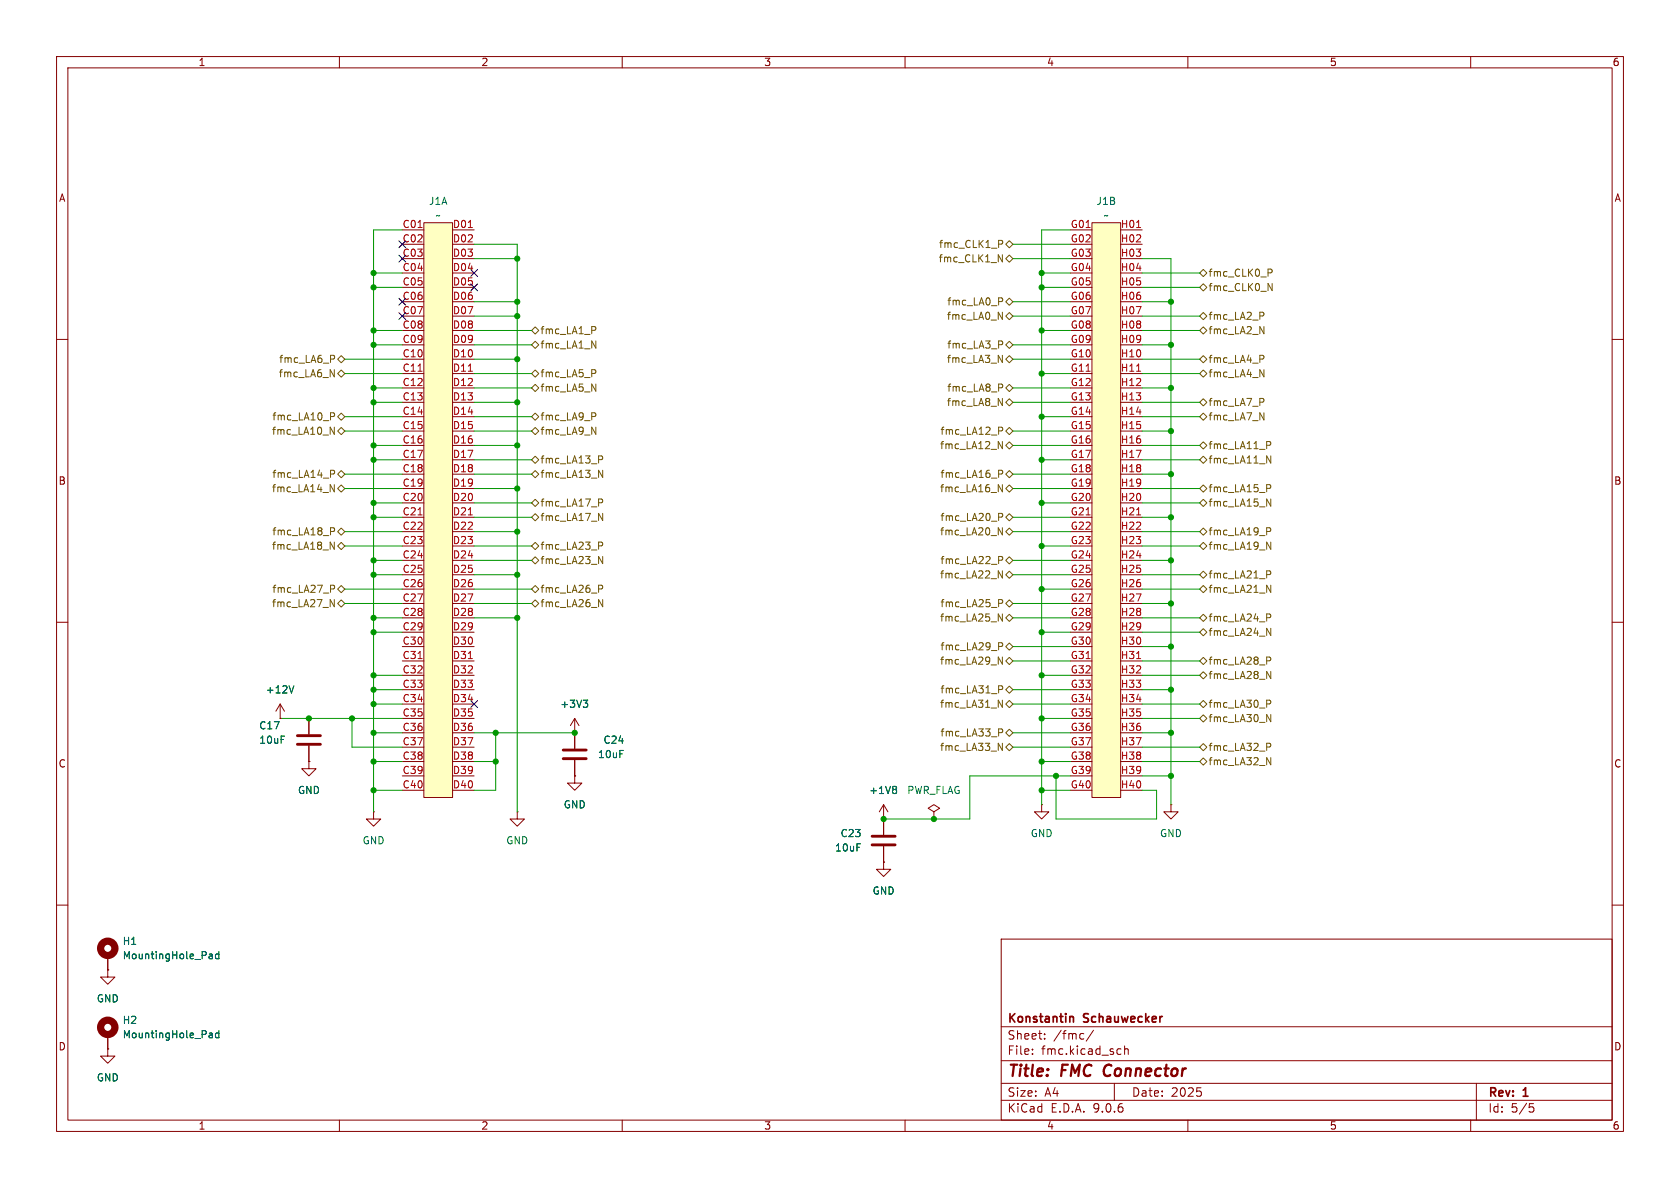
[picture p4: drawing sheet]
<svg xmlns="http://www.w3.org/2000/svg" width="297mm" height="210mm" viewBox="0 0 297 210" stroke-linecap="round" stroke-linejoin="round" font-family="sans-serif">
<g fill="none" stroke="#840000" stroke-width=".18">
<path d="M10 10h277v190h-277zM12 12h273v186h-273zM60 10v2M110 10v2M160 10v2M210 10v2M260 10v2M10 60h2M285 60h2M10 110h2M285 110h2M49.5 127h.1"/>
<path d="M49.5 124.5l-.7 1.2M49.5 124.5l.8 1.2M49.5 124.5v2.5M54.6 134.6v1.3h1.3l-1.3 1.3-1.3-1.3h1.3M54.6 134.6h.1M54.6 127v2.8M54.6 131.8v2.8M156.2 152.4v1.3h1.3l-1.3 1.2-1.3-1.2h1.3M156.2 152.4h.1M156.2 144.8h.1M156.2 142.2l-.8 1.3M156.2 142.2l.8 1.3"/>
<path d="M156.2 142.2v5.4M156.2 149.6v2.8M165.1 143.5l1-.6-1-.7-1 .7 1 .6v1.3M165.1 144.8h.1M184.1 142.2v1.3h1.3l-1.3 1.3-1.2-1.3h1.2M184.1 142.2h.1M207 142.2v1.3h1.3l-1.3 1.3-1.3-1.3h1.3M207 142.2h.1M10 160h2M177 166h108v32h-108zM285 160h2M60 198v2"/>
<path d="M110 198v2M160 198v2M177 194.5h108M177 191.5h108M177 187.5h108M177 181.5h108M182.5 186.3v.1M182.5 185.5v.1M184.7 183.6v.1M184.7 182.8v.1M191.5 182.7l.1 .1M191.6 183.6l-.1 .1"/>
<path d="M193.3 182.1l-1.3 2M197 191.5v3M197.7 185.4l.5 .1M198.2 186.3l-.5 .1M198.8 185.5l.2-.1 .4 .1 .1 .9M198.8 184.9v1.5M210 198v2M211.6 192.3h.7M212.2 192.9l.2 .3-.2 .5M260 198v2M261 191.5v6.5M270.4 195.1h.7"/>
<path d="M270.5 195.7h.4l.3 .3-.2 .5-.5 .1"/>
</g>
<path d="M195.4 188.5a1.27 1.27 0 0 0 0 1.6" fill="none" stroke="#840000" stroke-width=".4"/>
<path d="M189.3 179.7h.3l.2 .2v.8" fill="none" stroke="#840000" stroke-width=".3"/>
<path d="M52.6 130h4M52.6 131.6h4M154.2 147.8h4M154.2 149.4h4" fill="none" stroke="#840000" stroke-width=".51"/>
<path d="M51.9 121.2l-.4 1.3M158.3 139l.2 .3-.2 .3 .2 .2v.2l-.2 .3" fill="none" stroke="#006464" stroke-width=".18"/>
<path d="M74.9 39.4h5.1v101.6h-5.1z" fill="#ffffc2"/>
<g fill="none" stroke="#840000" stroke-width=".18">
<path d="M74.9 39.4h5.1v101.6h-5.1zM71.1 40.6h3.8M71.1 43.2h3.8M71.1 45.7h3.8M71.1 48.3h3.8M71.1 50.8h3.8M71.1 53.3h3.8M71.1 55.9h3.8M71.1 58.4h3.8M80 40.6h3.8M80 43.2h3.8M80 45.7h3.8"/>
<path d="M80 48.3h3.8M80 50.8h3.8M80 53.3h3.8M80 55.9h3.8M80 58.4h3.8M71.1 61h3.8M71.1 63.5h3.8M71.1 66h3.8M71.1 68.6h3.8M71.1 71.1h3.8M71.1 73.7h3.8M71.1 76.2h3.8"/>
<path d="M71.1 78.7h3.8M80 61h3.8M80 63.5h3.8M80 66h3.8M80 68.6h3.8M80 71.1h3.8M80 73.7h3.8M80 76.2h3.8M80 78.7h3.8M71.1 81.3h3.8M71.1 83.8h3.8M71.1 86.4h3.8"/>
<path d="M71.1 88.9h3.8M71.1 91.4h3.8M71.1 94h3.8M71.1 96.5h3.8M71.1 99.1h3.8M80 81.3h3.8M80 83.8h3.8M80 86.4h3.8M80 88.9h3.8M80 91.4h3.8M80 94h3.8M80 96.5h3.8"/>
<path d="M80 99.1h3.8M71.1 101.6h3.8M71.1 104.1h3.8M71.1 106.7h3.8M71.1 109.2h3.8M71.1 111.8h3.8M71.1 114.3h3.8M71.1 116.8h3.8M71.1 119.4h3.8M80 101.6h3.8M80 104.1h3.8M80 106.7h3.8"/>
<path d="M80 109.2h3.8M80 111.8h3.8M80 114.3h3.8M80 116.8h3.8M80 119.4h3.8M71.1 121.9h3.8M71.1 124.5h3.8M71.1 127h3.8M71.1 129.5h3.8M71.1 132.1h3.8M71.1 134.6h3.8M71.1 137.2h3.8"/>
<path d="M71.1 139.7h3.8M80 121.9h3.8M80 124.5h3.8M80 127h3.8M80 129.5h3.8M80 132.1h3.8M80 134.6h3.8M80 137.2h3.8M80 139.7h3.8M101.6 129.5h.1M101.6 137.2v1.2h1.3l-1.3 1.3-1.3-1.3h1.3M101.6 137.2h.1"/>
<path d="M101.6 127v5.3M101.6 134.4v2.8M101.6 127l-.8 1.3M101.6 127l.8 1.3M66 143.5v1.3h1.3l-1.3 1.3-1.2-1.3h1.2M66 143.5h.1M91.4 143.5v1.3h1.3l-1.3 1.3-1.2-1.3h1.2M91.4 143.5h.1M19 171.5v1.2h1.3l-1.3 1.3-1.2-1.3h1.2M19 171.5h.1M19 168.9v2.6M19 185.4v1.3h1.3l-1.3 1.3-1.2-1.3h1.2"/>
<path d="M19 185.4h.1M19 182.9v2.5"/>
</g>
<path d="M73.9 40.2h.7M82.8 40.2h.7M73.9 65.6h.7M82.8 65.6h.7M73.9 91h.7M82.8 91h.7M73.9 116.4h.7M82.8 116.4h.7" fill="none" stroke="#a90000" stroke-width=".18"/>
<path d="M99.6 132.6h4M99.6 134.1h4" fill="none" stroke="#840000" stroke-width=".51"/>
<path d="M103.1 123.8h.8l-.4 .5M103.7 124.3l.2 .2v.3l-.2 .2M37.1 168.6h.3l.1 .2v.7M37.5 169.4l-.4 .1M37.5 168.9l-.4 .1M38.7 168.7l-.4-.1-.2 .3 .1 .5h.5M38.7 168.2v1.3M37.1 182.6h.3l.1 .2v.7M37.5 183.4l-.4 .1M37.5 182.9l-.4 .1M38.7 182.2v1.3M38.7 182.7l-.4-.1-.2 .3 .1 .5h.5" fill="none" stroke="#006464" stroke-width=".18"/>
<g fill="none" stroke="#840000" stroke-width="1.3">
<circle cx="19" cy="167.6" r="1.27"/>
<circle cx="19" cy="181.6" r="1.27"/>
</g>
<path d="M193 39.4h5.1v101.6h-5.1z" fill="#ffffc2"/>
<g fill="none" stroke="#840000" stroke-width=".18">
<path d="M193 39.4h5.1v101.6h-5.1zM189.2 40.6h3.8M189.2 43.2h3.8M189.2 45.7h3.8M189.2 48.3h3.8M189.2 50.8h3.8M189.2 53.3h3.8M189.2 55.9h3.8M189.2 58.4h3.8M198.1 40.6h3.8M198.1 43.2h3.8M198.1 45.7h3.8"/>
<path d="M198.1 48.3h3.8M198.1 50.8h3.8M198.1 53.3h3.8M198.1 55.9h3.8M198.1 58.4h3.8M189.2 61h3.8M189.2 63.5h3.8M189.2 66h3.8M189.2 68.6h3.8M189.2 71.1h3.8M189.2 73.7h3.8M189.2 76.2h3.8"/>
<path d="M189.2 78.7h3.8M198.1 61h3.8M198.1 63.5h3.8M198.1 66h3.8M198.1 68.6h3.8M198.1 71.1h3.8M198.1 73.7h3.8M198.1 76.2h3.8M198.1 78.7h3.8M189.2 81.3h3.8M189.2 83.8h3.8M189.2 86.4h3.8"/>
<path d="M189.2 88.9h3.8M189.2 91.4h3.8M189.2 94h3.8M189.2 96.5h3.8M189.2 99.1h3.8M198.1 81.3h3.8M198.1 83.8h3.8M198.1 86.4h3.8M198.1 88.9h3.8M198.1 91.4h3.8M198.1 94h3.8M198.1 96.5h3.8"/>
<path d="M198.1 99.1h3.8M189.2 101.6h3.8M189.2 104.1h3.8M189.2 106.7h3.8M189.2 109.2h3.8M189.2 111.8h3.8M189.2 114.3h3.8M189.2 116.8h3.8M189.2 119.4h3.8M198.1 101.6h3.8M198.1 104.1h3.8M198.1 106.7h3.8"/>
<path d="M198.1 109.2h3.8M198.1 111.8h3.8M198.1 114.3h3.8M198.1 116.8h3.8M198.1 119.4h3.8M49.5 127h.1M54.6 134.6h.1M54.6 127v2.8M54.6 131.8v2.8M101.6 129.5h.1M101.6 137.2h.1M101.6 129.5v2.8"/>
<path d="M101.6 134.4v2.8M189.2 121.9h3.8M189.2 124.5h3.8M189.2 127h3.8M189.2 129.5h3.8M189.2 132.1h3.8M189.2 134.6h3.8M189.2 137.2h3.8M189.2 139.7h3.8M198.1 121.9h3.8M198.1 124.5h3.8M198.1 127h3.8"/>
<path d="M198.1 129.5h3.8M198.1 132.1h3.8M198.1 134.6h3.8M198.1 137.2h3.8M198.1 139.7h3.8M156.2 144.8h.1M156.2 152.4h.1M156.2 144.8v2.8M156.2 149.6v2.8M19 171.5h.1M19 168.9v2.6M19 185.4h.1"/>
<path d="M19 182.9v2.5"/>
</g>
<path d="M200.9 40.2h.8M200.9 65.6h.8M200.9 91h.8M200.9 116.4h.8" fill="none" stroke="#a90000" stroke-width=".18"/>
<g fill="none" stroke="#725600" stroke-width=".18">
<path d="M94 58.4l.6-.6 .6 .6-.6 .7zM105.1 57.7l.2 .3v.3l-.2 .1M176.5 45l.7 1.3v-1.3M176.5 55.2l.7 1.3v-1.3M176.5 42.5h.5l.3 .2-.2 .4-.6 .1M177 52.6l.3 .3-.1 .3-.2 .1M177.8 55.9l.6-.7 .7 .7-.7 .6zM177.8 53.3l.6-.6 .7 .6-.7 .7zM177.8 45.7l.6-.6 .7 .6-.7 .7zM177.8 43.2l.6-.7 .7 .7-.7 .6zM212.1 48.3l.6-.7 .7 .7-.7 .6zM212.1 55.9l.6-.7 .7 .7-.7 .6z"/>
<path d="M212.1 50.8l.6-.6 .7 .6-.7 .6zM212.1 58.4l.6-.6 .7 .6-.7 .7zM222.7 57.7l.7 1.3v-1.3M223.2 55.2l.2 .2v.3l-.2 .2M224.2 47.6h.5l.2 .2-.1 .4h-.6M224.2 50.1l.7 1.3v-1.3M58.4 65.3l.7 1.3v-1.3M58.4 75.5l.7 1.3v-1.3M58.4 73h.5l.3 .2-.2 .4h-.6M58.9 62.8l.3 .3-.1 .3-.2 .1M59.7 73.7l.6-.7 .7 .7-.7 .6zM59.7 66l.6-.6 .7 .6-.7 .7z"/>
<path d="M59.7 76.2l.6-.6 .7 .6-.7 .6zM60.3 62.9l.7 .6-.7 .6-.6-.6zM94 68.6l.6-.7 .6 .7-.6 .6zM94 61l.6-.7 .6 .7-.6 .6zM94 73.7l.6-.7 .6 .7-.6 .6zM94 76.2l.6-.6 .6 .6-.6 .6zM94 66l.6-.6 .6 .6-.6 .7zM104.6 67.9l.7 1.3v-1.3M104.6 60.3l.7 1.2v-1.2M104.6 75.5l.7 1.3v-1.3M105.1 65.3l.2 .3v.3l-.2 .1M105.1 73l.2 .2v.3l-.2 .1"/>
<path d="M176.5 62.8l.7 1.3v-1.3M176.5 70.4l.7 1.3v-1.3M176.5 78l.7 1.3v-1.3M176.5 75.5h.5l.3 .3-.2 .3-.6 .1M177 60.3l.3 .2-.1 .3-.2 .1M177 67.9l.3 .2-.1 .3-.2 .2M177.8 63.5l.6-.6 .7 .6-.7 .6zM177.8 61l.6-.7 .7 .7-.7 .6zM177.8 71.1l.6-.6 .7 .6-.7 .7zM177.8 76.2l.6-.6 .7 .6-.7 .6zM177.8 78.7l.6-.6 .7 .6-.7 .7zM177.8 68.6l.6-.7 .7 .7-.7 .6z"/>
<path d="M212.1 71.1l.6-.6 .7 .6-.7 .7zM212.1 78.7l.6-.6 .7 .6-.7 .7zM212.1 73.7l.6-.7 .7 .7-.7 .6zM212.1 63.5l.6-.6 .7 .6-.7 .6zM212.1 66l.6-.6 .7 .6-.7 .7zM222.7 65.3l.7 1.3v-1.3M222.7 73l.7 1.2v-1.2M223.2 70.4l.2 .3v.3l-.2 .1M223.2 62.8l.2 .3v.3l-.2 .1M223.9 78h.5l.3 .3-.2 .4h-.6M58.4 85.7l.7 1.2v-1.2M58.4 95.8l.7 1.3v-1.3"/>
<path d="M58.4 93.3h.5l.3 .2-.2 .4-.6 .1M58.4 83.1h.5l.3 .3-.2 .3-.6 .1M59.7 96.5l.6-.6 .7 .6-.7 .7zM59.7 86.4l.6-.7 .7 .7-.7 .6zM59.7 94l.6-.7 .7 .7-.7 .6zM59.7 83.8l.6-.6 .7 .6-.7 .7zM94 96.5l.6-.6 .6 .6-.6 .7zM94 91.4l.6-.6 .6 .6-.6 .7zM94 99.1l.6-.7 .6 .7-.6 .6zM94 83.8l.6-.6 .6 .6-.6 .7zM94 81.3l.6-.7 .6 .7-.6 .6zM94.6 88.3l.6 .6-.6 .6-.6-.6z"/>
<path d="M105.8 80.6h.5l.2 .2-.1 .4-.6 .1M105.8 83.1l.7 1.3v-1.3M105.8 88.2h.5l.2 .3-.1 .3-.6 .1M105.8 90.7l.7 1.3v-1.3M105.8 95.8h.5l.2 .3-.1 .3-.6 .1M105.8 98.4l.7 1.2v-1.2M176.5 85.7l.7 1.2v-1.2M176.5 93.3l.7 1.3v-1.3M176.5 90.7h.5l.3 .3-.2 .4h-.6M176.5 83.1h.5l.3 .3-.2 .3-.6 .1M176.5 98.4h.5l.3 .2-.2 .4h-.6M177.8 91.4l.6-.6 .7 .6-.7 .7z"/>
<path d="M177.8 86.4l.6-.7 .7 .7-.7 .6zM177.8 83.8l.6-.6 .7 .6-.7 .7zM177.8 99.1l.6-.7 .7 .7-.7 .6zM177.8 94l.6-.7 .7 .7-.7 .6zM212.1 81.3l.6-.7 .7 .7-.7 .6zM212.1 94l.6-.7 .7 .7-.7 .6zM212.1 96.5l.6-.6 .7 .6-.7 .7zM212.1 86.4l.6-.7 .7 .7-.7 .6zM212.7 88.3l.7 .6-.7 .6-.6-.6zM223.9 88.2l.8 1.3v-1.3M223.9 80.6l.8 1.3v-1.3M223.9 85.7h.5l.3 .2-.2 .4h-.6"/>
<path d="M223.9 93.3h.5l.3 .2-.2 .4-.6 .1M223.9 95.8l.8 1.3v-1.3M58.4 106l.7 1.3v-1.3M58.4 103.4h.5l.3 .3-.2 .4h-.6M59.7 104.1l.6-.6 .7 .6-.7 .7zM59.7 106.7l.6-.7 .7 .7-.7 .6zM94 106.7l.6-.7 .6 .7-.6 .6zM94 104.1l.6-.6 .6 .6-.6 .7zM105.8 106l.7 1.3v-1.3M105.8 103.4h.5l.2 .3-.1 .4h-.6M176.5 100.9l.7 1.3v-1.3M176.5 108.5l.7 1.3v-1.3"/>
<path d="M176.5 116.1l.7 1.3v-1.3M176.5 106h.5l.3 .2-.2 .4-.6 .1M176.5 113.6h.5l.3 .3-.2 .3-.6 .1M177.8 101.6l.6-.6 .7 .6-.7 .6zM177.8 106.7l.6-.7 .7 .7-.7 .6zM177.8 109.2l.6-.6 .7 .6-.7 .7zM177.8 116.8l.6-.6 .7 .6-.7 .7zM177.8 114.3l.6-.6 .7 .6-.7 .6zM212.1 116.8l.6-.6 .7 .6-.7 .7zM212.1 119.4l.6-.7 .7 .7-.7 .6zM212.1 104.1l.6-.6 .7 .6-.7 .7zM212.1 101.6l.6-.6 .7 .6-.7 .6z"/>
<path d="M212.1 109.2l.6-.6 .7 .6-.7 .7zM212.7 111.1l.7 .7-.7 .6-.6-.6zM223.9 100.9h.5l.3 .3-.2 .3-.6 .1M223.9 103.4l.8 1.3v-1.3M223.9 108.5h.5l.3 .3-.2 .3-.6 .1M223.9 111.1l.8 1.2v-1.2M223.9 116.1h.5l.3 .3-.2 .4h-.6M223.9 118.7l.8 1.3v-1.3M176.5 123.8l.7 1.2v-1.2M176.5 131.4l.7 1.3v-1.3M176.5 121.2h.5l.3 .3-.2 .3-.6 .1M176.5 128.8h.5l.3 .3-.2 .4h-.6"/>
<path d="M177.8 132.1l.6-.7 .7 .7-.7 .6zM177.8 121.9l.6-.6 .7 .6-.7 .7zM177.8 124.5l.6-.7 .7 .7-.7 .6zM177.8 129.5l.6-.6 .7 .6-.7 .7zM212.1 127l.6-.6 .7 .6-.7 .6zM212.1 124.5l.6-.7 .7 .7-.7 .6zM212.1 134.6l.6-.6 .7 .6-.7 .7zM212.1 132.1l.6-.7 .7 .7-.7 .6zM223.9 123.8h.5l.3 .2-.2 .4h-.6M223.9 126.3l.8 1.3v-1.3M223.9 131.4h.5l.3 .2-.2 .4-.6 .1M223.9 133.9l.8 1.3v-1.3"/>
</g>
<g fill="none" stroke="#009600" stroke-width=".18">
<path d="M66 58.4h5.1M66 50.8h5.1M66 48.3h5.1M71.1 40.6h-5.1v102.9M83.8 43.2h7.6v100.3M83.8 58.4h10.2M83.8 55.9h7.6M83.8 53.3h7.6M83.8 45.7h7.6M179.1 55.9h10.1M179.1 53.3h10.1M179.1 45.7h10.1"/>
<path d="M179.1 43.2h10.1M184.1 58.4h5.1M184.1 50.8h5.1M184.1 48.3h5.1M189.2 40.6h-5.1v101.6M201.9 58.4h10.2M201.9 50.8h10.2M201.9 55.9h10.2M201.9 53.3h5.1M201.9 45.7h5.1v96.5M201.9 48.3h10.2M61 66h10.1"/>
<path d="M61 76.2h10.1M61 63.5h10.1M61 73.7h10.1M66 68.6h5.1M66 61h5.1M66 71.1h5.1M66 78.7h5.1M83.8 66h10.2M83.8 68.6h10.2M83.8 76.2h10.2M83.8 61h10.2M83.8 63.5h7.6"/>
<path d="M83.8 73.7h10.2M83.8 71.1h7.6M83.8 78.7h7.6M179.1 68.6h10.1M179.1 76.2h10.1M179.1 61h10.1M179.1 63.5h10.1M179.1 71.1h10.1M179.1 78.7h10.1M184.1 66h5.1M184.1 73.7h5.1M201.9 66h10.2"/>
<path d="M201.9 68.6h5.1M201.9 76.2h5.1M201.9 61h5.1M201.9 63.5h10.2M201.9 73.7h10.2M201.9 71.1h10.2M201.9 78.7h10.2M61 86.4h10.1M61 96.5h10.1M61 94h10.1M61 83.8h10.1M66 81.3h5.1"/>
<path d="M66 99.1h5.1M66 91.4h5.1M66 88.9h5.1M83.8 86.4h7.6M83.8 81.3h10.2M83.8 99.1h10.2M83.8 91.4h10.2M83.8 96.5h10.2M83.8 88.9h10.2M83.8 94h7.6M83.8 83.8h10.2M179.1 86.4h10.1"/>
<path d="M179.1 99.1h10.1M179.1 91.4h10.1M179.1 94h10.1M179.1 83.8h10.1M184.1 81.3h5.1M184.1 96.5h5.1M184.1 88.9h5.1M201.9 86.4h10.2M201.9 81.3h10.2M201.9 99.1h5.1M201.9 91.4h5.1M201.9 96.5h10.2"/>
<path d="M201.9 88.9h10.2M201.9 94h10.2M201.9 83.8h5.1M61 106.7h10.1M61 104.1h10.1M66 101.6h5.1M66 109.2h5.1M66 111.8h5.1M66 119.4h5.1M83.8 101.6h7.6M83.8 106.7h10.2M83.8 104.1h10.2"/>
<path d="M83.8 109.2h7.6M179.1 101.6h10.1M179.1 106.7h10.1M179.1 109.2h10.1M179.1 114.3h10.1M179.1 116.8h10.1M184.1 104.1h5.1M184.1 111.8h5.1M184.1 119.4h5.1M201.9 101.6h10.2M201.9 106.7h5.1M201.9 104.1h10.2"/>
<path d="M201.9 109.2h10.2M201.9 111.8h10.2M201.9 119.4h10.2M201.9 114.3h5.1M201.9 116.8h10.2M49.5 127h21.6M62.2 127v5.1h8.9M66 124.5h5.1M66 134.6h5.1M66 139.7h5.1M66 129.5h5.1M66 121.9h5.1"/>
<path d="M83.8 134.6h3.8M83.8 129.5h17.8M87.6 129.5v10.2h-3.8M179.1 124.5h10.1M179.1 129.5h10.1M179.1 132.1h10.1M179.1 121.9h10.1M184.1 134.6h5.1M184.1 139.7h5.1M184.1 127h5.1M186.7 137.2v7.6h17.8v-5.1h-2.6M189.2 137.2h-17.8v7.6h-15.2"/>
<path d="M201.9 124.5h10.2M201.9 134.6h10.2M201.9 129.5h5.1M201.9 127h10.2M201.9 132.1h10.2M201.9 121.9h5.1M201.9 137.2h5.1"/>
</g>
<g fill="none" stroke="#000084" stroke-width=".18">
<path d="M70.5 45.1l1.2 1.2M70.5 42.6l1.2 1.2M70.5 52.7l1.2 1.2M70.5 55.3l1.2 1.2M71.7 45.1l-1.2 1.2M71.7 42.6l-1.2 1.2M71.7 52.7l-1.2 1.2M71.7 55.3l-1.2 1.2M83.2 50.2l1.2 1.2M83.2 47.7l1.2 1.2M84.4 50.2l-1.2 1.2M84.4 47.7l-1.2 1.2"/>
<path d="M83.2 123.9l1.2 1.2M84.4 123.9l-1.2 1.2"/>
</g>
<g fill="none" stroke="#006464" stroke-width=".18">
<path d="M51.9 121.2l-.4 1.3M103.1 123.8h.8l-.4 .5M103.7 124.3l.2 .2v.3l-.2 .2M158.3 139l.2 .3-.2 .3 .2 .2v.2l-.2 .3M37.1 168.6h.3l.1 .2v.7M37.5 169.4l-.4 .1M37.5 168.9l-.4 .1M38.7 168.7l-.4-.1-.2 .3 .1 .5h.5M38.7 168.2v1.3M37.1 182.6h.3l.1 .2v.7M37.5 183.4l-.4 .1M37.5 182.9l-.4 .1"/>
<path d="M38.7 182.2v1.3M38.7 182.7l-.4-.1-.2 .3 .1 .5h.5"/>
</g>
<g fill="#009600" stroke="#009600" stroke-width=".18">
<circle cx="184.1" cy="139.7" r=".46"/>
<circle cx="184.1" cy="134.6" r=".46"/>
<circle cx="184.1" cy="127" r=".46"/>
<circle cx="184.1" cy="119.4" r=".46"/>
<circle cx="186.7" cy="137.2" r=".46"/>
<circle cx="184.1" cy="96.5" r=".46"/>
<circle cx="184.1" cy="88.9" r=".46"/>
<circle cx="207" cy="106.7" r=".46"/>
<circle cx="207" cy="114.3" r=".46"/>
<circle cx="207" cy="99.1" r=".46"/>
<circle cx="184.1" cy="111.8" r=".46"/>
<circle cx="207" cy="91.4" r=".46"/>
<circle cx="184.1" cy="66" r=".46"/>
<circle cx="184.1" cy="104.1" r=".46"/>
<circle cx="156.2" cy="144.8" r=".46"/>
<circle cx="165.1" cy="144.8" r=".46"/>
<circle cx="91.4" cy="101.6" r=".46"/>
<circle cx="91.4" cy="86.4" r=".46"/>
<circle cx="91.4" cy="109.2" r=".46"/>
<circle cx="91.4" cy="71.1" r=".46"/>
<circle cx="91.4" cy="78.7" r=".46"/>
<circle cx="207" cy="83.8" r=".46"/>
<circle cx="184.1" cy="81.3" r=".46"/>
<circle cx="207" cy="121.9" r=".46"/>
<circle cx="207" cy="137.2" r=".46"/>
<circle cx="207" cy="129.5" r=".46"/>
<circle cx="184.1" cy="58.4" r=".46"/>
<circle cx="184.1" cy="73.7" r=".46"/>
<circle cx="207" cy="68.6" r=".46"/>
<circle cx="207" cy="76.2" r=".46"/>
<circle cx="207" cy="53.3" r=".46"/>
<circle cx="207" cy="61" r=".46"/>
<circle cx="184.1" cy="48.3" r=".46"/>
<circle cx="184.1" cy="50.8" r=".46"/>
<circle cx="87.6" cy="129.5" r=".46"/>
<circle cx="101.6" cy="129.5" r=".46"/>
<circle cx="66" cy="134.6" r=".46"/>
<circle cx="66" cy="139.7" r=".46"/>
<circle cx="91.4" cy="94" r=".46"/>
<circle cx="87.6" cy="134.6" r=".46"/>
<circle cx="66" cy="99.1" r=".46"/>
<circle cx="66" cy="88.9" r=".46"/>
<circle cx="66" cy="91.4" r=".46"/>
<circle cx="66" cy="81.3" r=".46"/>
<circle cx="66" cy="78.7" r=".46"/>
<circle cx="91.4" cy="55.9" r=".46"/>
<circle cx="91.4" cy="53.3" r=".46"/>
<circle cx="91.4" cy="45.7" r=".46"/>
<circle cx="66" cy="48.3" r=".46"/>
<circle cx="91.4" cy="63.5" r=".46"/>
<circle cx="66" cy="101.6" r=".46"/>
<circle cx="66" cy="119.4" r=".46"/>
<circle cx="66" cy="111.8" r=".46"/>
<circle cx="66" cy="109.2" r=".46"/>
<circle cx="62.2" cy="127" r=".46"/>
<circle cx="66" cy="124.5" r=".46"/>
<circle cx="66" cy="121.9" r=".46"/>
<circle cx="66" cy="129.5" r=".46"/>
<circle cx="54.6" cy="127" r=".46"/>
<circle cx="66" cy="50.8" r=".46"/>
<circle cx="66" cy="58.4" r=".46"/>
<circle cx="66" cy="68.6" r=".46"/>
<circle cx="66" cy="61" r=".46"/>
<circle cx="66" cy="71.1" r=".46"/>
</g>
<g font-size="2.8" fill="#840000">
<text x="178" y="190.9">Title:</text>
<text x="187.7" y="190.9">FMC</text>
<text x="196" y="190.9">Connector</text>
</g>
<g font-size="2.1" fill="#840000">
<text x="178" y="184">Sheet:</text>
<text x="178" y="181.2">Konstantin</text>
<text x="186.2" y="184">/fmc/</text>
<text x="191.7" y="181.2">Schauwecker</text>
<text x="178" y="186.7">File:</text>
<text x="184.1" y="186.7">fmc.kicad_sch</text>
<text x="178" y="196.9">KiCad</text>
<text x="178" y="194.1">Size:</text>
<text x="184.7" y="194.1">A4</text>
<text x="185.7" y="196.9">E.D.A.</text>
<text x="193.3" y="196.9">9.0.6</text>
<text x="200" y="194.1">Date:</text>
<text x="207" y="194.1">2025</text>
<text x="263" y="194.3">Rev:</text>
<text x="263" y="196.9">Id:</text>
<text x="267.1" y="196.9">5/5</text>
<text x="269.4" y="194.3">1</text>
</g>
<g font-size="1.8" fill="#840000">
<text x="35" y="11.9">1</text>
<text x="85" y="11.9">2</text>
<text x="135" y="11.9">3</text>
<text x="185" y="11.9">4</text>
<text x="235" y="11.9">5</text>
<text x="285" y="11.9">6</text>
<text x="10.3" y="35.9">A</text>
<text x="285.3" y="35.9">A</text>
<text x="10.3" y="85.9">B</text>
<text x="285.3" y="85.9">B</text>
<text x="10.3" y="135.9">C</text>
<text x="285.3" y="135.9">C</text>
<text x="10.3" y="185.9">D</text>
<text x="285.3" y="185.9">D</text>
<text x="35" y="199.9">1</text>
<text x="85" y="199.9">2</text>
<text x="135" y="199.9">3</text>
<text x="185" y="199.9">4</text>
<text x="235" y="199.9">5</text>
<text x="285" y="199.9">6</text>
</g>
<g font-size="1.8" fill="#a90000">
<text x="71.1" y="40.4">C01</text>
<text x="80" y="40.4">D01</text>
<text x="189.2" y="40.4">G01</text>
<text x="198" y="40.4">H01</text>
<text x="71.1" y="42.9">C02</text>
<text x="71.1" y="45.5">C03</text>
<text x="80" y="42.9">D02</text>
<text x="80" y="45.5">D03</text>
<text x="189.2" y="42.9">G02</text>
<text x="189.2" y="45.5">G03</text>
<text x="198" y="42.9">H02</text>
<text x="198" y="45.5">H03</text>
<text x="71.1" y="48">C04</text>
<text x="71.1" y="50.5">C05</text>
<text x="71.1" y="53.1">C06</text>
<text x="80" y="48">D04</text>
<text x="80" y="50.5">D05</text>
<text x="80" y="53.1">D06</text>
<text x="189.2" y="48">G04</text>
<text x="189.2" y="50.5">G05</text>
<text x="189.2" y="53.1">G06</text>
<text x="198" y="48">H04</text>
<text x="198" y="50.5">H05</text>
<text x="198" y="53.1">H06</text>
<text x="71.1" y="55.6">C07</text>
<text x="71.1" y="58.2">C08</text>
<text x="80" y="55.6">D07</text>
<text x="80" y="58.2">D08</text>
<text x="189.2" y="55.6">G07</text>
<text x="189.2" y="58.2">G08</text>
<text x="198" y="55.6">H07</text>
<text x="198" y="58.2">H08</text>
<text x="71.1" y="60.7">C09</text>
<text x="71.1" y="63.2">C10</text>
<text x="71.1" y="65.8">C11</text>
<text x="80" y="60.7">D09</text>
<text x="80" y="63.2">D10</text>
<text x="80" y="65.8">D11</text>
<text x="189.2" y="60.7">G09</text>
<text x="189.2" y="63.2">G10</text>
<text x="189.2" y="65.8">G11</text>
<text x="198" y="60.7">H09</text>
<text x="198" y="63.2">H10</text>
<text x="198" y="65.8">H11</text>
<text x="71.1" y="68.3">C12</text>
<text x="71.1" y="70.9">C13</text>
<text x="80" y="68.3">D12</text>
<text x="80" y="70.9">D13</text>
<text x="189.2" y="68.3">G12</text>
<text x="189.2" y="70.9">G13</text>
<text x="198" y="68.3">H12</text>
<text x="198" y="70.9">H13</text>
<text x="71.1" y="73.4">C14</text>
<text x="71.1" y="75.9">C15</text>
<text x="80" y="73.4">D14</text>
<text x="80" y="75.9">D15</text>
<text x="189.2" y="73.4">G14</text>
<text x="189.2" y="75.9">G15</text>
<text x="198" y="73.4">H14</text>
<text x="198" y="75.9">H15</text>
<text x="71.1" y="78.5">C16</text>
<text x="71.1" y="81">C17</text>
<text x="71.1" y="83.6">C18</text>
<text x="80" y="78.5">D16</text>
<text x="80" y="81">D17</text>
<text x="80" y="83.6">D18</text>
<text x="189.2" y="78.5">G16</text>
<text x="189.2" y="81">G17</text>
<text x="189.2" y="83.6">G18</text>
<text x="198" y="78.5">H16</text>
<text x="198" y="81">H17</text>
<text x="198" y="83.6">H18</text>
<text x="71.1" y="86.1">C19</text>
<text x="71.1" y="88.6">C20</text>
<text x="80" y="86.1">D19</text>
<text x="80" y="88.6">D20</text>
<text x="189.2" y="86.1">G19</text>
<text x="189.2" y="88.6">G20</text>
<text x="198" y="86.1">H19</text>
<text x="198" y="88.6">H20</text>
<text x="71.1" y="91.2">C21</text>
<text x="71.1" y="93.7">C22</text>
<text x="80" y="91.2">D21</text>
<text x="80" y="93.7">D22</text>
<text x="189.2" y="91.2">G21</text>
<text x="189.2" y="93.7">G22</text>
<text x="198" y="91.2">H21</text>
<text x="198" y="93.7">H22</text>
<text x="71.1" y="96.3">C23</text>
<text x="71.1" y="98.8">C24</text>
<text x="71.1" y="101.3">C25</text>
<text x="80" y="96.3">D23</text>
<text x="80" y="98.8">D24</text>
<text x="80" y="101.3">D25</text>
<text x="189.2" y="96.3">G23</text>
<text x="189.2" y="98.8">G24</text>
<text x="189.2" y="101.3">G25</text>
<text x="198" y="96.3">H23</text>
<text x="198" y="98.8">H24</text>
<text x="198" y="101.3">H25</text>
<text x="71.1" y="103.9">C26</text>
<text x="71.1" y="106.4">C27</text>
<text x="80" y="103.9">D26</text>
<text x="80" y="106.4">D27</text>
<text x="189.2" y="103.9">G26</text>
<text x="189.2" y="106.4">G27</text>
<text x="198" y="103.9">H26</text>
<text x="198" y="106.4">H27</text>
<text x="71.1" y="109">C28</text>
<text x="71.1" y="111.5">C29</text>
<text x="80" y="109">D28</text>
<text x="80" y="111.5">D29</text>
<text x="189.2" y="109">G28</text>
<text x="189.2" y="111.5">G29</text>
<text x="198" y="109">H28</text>
<text x="198" y="111.5">H29</text>
<text x="71.1" y="114">C30</text>
<text x="71.1" y="116.6">C31</text>
<text x="71.1" y="119.1">C32</text>
<text x="80" y="114">D30</text>
<text x="80" y="116.6">D31</text>
<text x="80" y="119.1">D32</text>
<text x="189.2" y="114">G30</text>
<text x="189.2" y="116.6">G31</text>
<text x="189.2" y="119.1">G32</text>
<text x="198" y="114">H30</text>
<text x="198" y="116.6">H31</text>
<text x="198" y="119.1">H32</text>
<text x="71.1" y="121.7">C33</text>
<text x="71.1" y="124.2">C34</text>
<text x="80" y="121.7">D33</text>
<text x="80" y="124.2">D34</text>
<text x="189.2" y="121.7">G33</text>
<text x="189.2" y="124.2">G34</text>
<text x="198" y="121.7">H33</text>
<text x="198" y="124.2">H34</text>
<text x="71.1" y="126.7">C35</text>
<text x="71.1" y="129.3">C36</text>
<text x="71.1" y="131.8">C37</text>
<text x="80" y="126.7">D35</text>
<text x="80" y="129.3">D36</text>
<text x="80" y="131.8">D37</text>
<text x="189.2" y="126.7">G35</text>
<text x="189.2" y="129.3">G36</text>
<text x="189.2" y="131.8">G37</text>
<text x="198" y="126.7">H35</text>
<text x="198" y="129.3">H36</text>
<text x="198" y="131.8">H37</text>
<text x="71.1" y="134.4">C38</text>
<text x="71.1" y="136.9">C39</text>
<text x="80" y="134.4">D38</text>
<text x="80" y="136.9">D39</text>
<text x="189.2" y="134.4">G38</text>
<text x="189.2" y="136.9">G39</text>
<text x="198" y="134.4">H38</text>
<text x="198" y="136.9">H39</text>
<text x="71.1" y="139.4">C40</text>
<text x="80" y="139.4">D40</text>
<text x="189.2" y="139.4">G40</text>
<text x="198" y="139.4">H40</text>
</g>
<g font-size="1.8" fill="#006464">
<text x="75.7" y="36.4">J1A</text>
<text x="76.9" y="39">~</text>
<text x="193.8" y="36.4">J1B</text>
<text x="195" y="39">~</text>
<text x="46.9" y="122.8">+12V</text>
<text x="99" y="125.3">+3V3</text>
<text x="45.7" y="129.1">C17</text>
<text x="45.7" y="131.7">10uF</text>
<text x="106.6" y="131.7">C24</text>
<text x="105.6" y="134.2">10uF</text>
<text x="52.6" y="140.6">GND</text>
<text x="99.6" y="143.1">GND</text>
<text x="153.6" y="140.6">+1V8</text>
<text x="160.3" y="140.6">PWR_FLAG</text>
<text x="64" y="149.5">GND</text>
<text x="89.4" y="149.5">GND</text>
<text x="148.5" y="148.2">C23</text>
<text x="182.1" y="148.2">GND</text>
<text x="205" y="148.2">GND</text>
<text x="147.5" y="150.7">10uF</text>
<text x="154.2" y="158.3">GND</text>
<text x="21.6" y="167.2">H1</text>
<text x="21.6" y="169.8">MountingHole_Pad</text>
<text x="17" y="177.4">GND</text>
<text x="21.6" y="181.2">H2</text>
<text x="21.6" y="183.7">MountingHole_Pad</text>
<text x="17" y="191.4">GND</text>
</g>
<g font-size="1.8" fill="#725600">
<text x="165.9" y="46.6">fmc_CLK1_N</text>
<text x="165.9" y="44">fmc_CLK1_P</text>
<text x="213.6" y="49.1">fmc_CLK0_P</text>
<text x="213.6" y="51.7">fmc_CLK0_N</text>
<text x="95.4" y="59.3">fmc_LA1_P</text>
<text x="167.3" y="56.7">fmc_LA0_N</text>
<text x="167.4" y="54.2">fmc_LA0_P</text>
<text x="213.6" y="56.7">fmc_LA2_P</text>
<text x="213.6" y="59.3">fmc_LA2_N</text>
<text x="49.3" y="64.4">fmc_LA6_P</text>
<text x="95.4" y="61.8">fmc_LA1_N</text>
<text x="167.3" y="64.4">fmc_LA3_N</text>
<text x="167.4" y="61.8">fmc_LA3_P</text>
<text x="213.6" y="64.4">fmc_LA4_P</text>
<text x="49.2" y="66.9">fmc_LA6_N</text>
<text x="95.4" y="69.4">fmc_LA5_N</text>
<text x="95.4" y="66.9">fmc_LA5_P</text>
<text x="167.3" y="72">fmc_LA8_N</text>
<text x="167.4" y="69.4">fmc_LA8_P</text>
<text x="213.6" y="72">fmc_LA7_P</text>
<text x="213.6" y="66.9">fmc_LA4_N</text>
<text x="48" y="77.1">fmc_LA10_N</text>
<text x="48" y="74.5">fmc_LA10_P</text>
<text x="95.4" y="74.5">fmc_LA9_P</text>
<text x="95.4" y="77.1">fmc_LA9_N</text>
<text x="166.2" y="77.1">fmc_LA12_P</text>
<text x="213.6" y="74.5">fmc_LA7_N</text>
<text x="95.4" y="82.1">fmc_LA13_P</text>
<text x="166.1" y="79.6">fmc_LA12_N</text>
<text x="213.6" y="79.6">fmc_LA11_P</text>
<text x="213.6" y="82.1">fmc_LA11_N</text>
<text x="48" y="87.2">fmc_LA14_N</text>
<text x="48" y="84.7">fmc_LA14_P</text>
<text x="95.4" y="89.8">fmc_LA17_P</text>
<text x="95.4" y="84.7">fmc_LA13_N</text>
<text x="166.1" y="87.2">fmc_LA16_N</text>
<text x="166.2" y="84.7">fmc_LA16_P</text>
<text x="213.6" y="89.8">fmc_LA15_N</text>
<text x="213.6" y="87.2">fmc_LA15_P</text>
<text x="48" y="94.8">fmc_LA18_P</text>
<text x="95.4" y="92.3">fmc_LA17_N</text>
<text x="166.1" y="94.8">fmc_LA20_N</text>
<text x="166.2" y="92.3">fmc_LA20_P</text>
<text x="213.6" y="94.8">fmc_LA19_P</text>
<text x="48" y="97.4">fmc_LA18_N</text>
<text x="95.4" y="97.4">fmc_LA23_P</text>
<text x="95.4" y="99.9">fmc_LA23_N</text>
<text x="166.2" y="99.9">fmc_LA22_P</text>
<text x="213.6" y="97.4">fmc_LA19_N</text>
<text x="48" y="107.5">fmc_LA27_N</text>
<text x="48" y="105">fmc_LA27_P</text>
<text x="95.4" y="107.5">fmc_LA26_N</text>
<text x="95.4" y="105">fmc_LA26_P</text>
<text x="166.1" y="102.5">fmc_LA22_N</text>
<text x="166.2" y="107.5">fmc_LA25_P</text>
<text x="213.6" y="105">fmc_LA21_N</text>
<text x="213.6" y="102.5">fmc_LA21_P</text>
<text x="166.1" y="110.1">fmc_LA25_N</text>
<text x="213.6" y="112.6">fmc_LA24_N</text>
<text x="213.6" y="110.1">fmc_LA24_P</text>
<text x="166.1" y="117.7">fmc_LA29_N</text>
<text x="166.2" y="115.2">fmc_LA29_P</text>
<text x="213.6" y="117.7">fmc_LA28_P</text>
<text x="166.1" y="125.3">fmc_LA31_N</text>
<text x="166.2" y="122.8">fmc_LA31_P</text>
<text x="213.6" y="125.3">fmc_LA30_P</text>
<text x="213.6" y="120.2">fmc_LA28_N</text>
<text x="166.2" y="130.4">fmc_LA33_P</text>
<text x="213.6" y="127.9">fmc_LA30_N</text>
<text x="166.1" y="132.9">fmc_LA33_N</text>
<text x="213.6" y="135.5">fmc_LA32_N</text>
<text x="213.6" y="132.9">fmc_LA32_P</text>
</g>
</svg>
